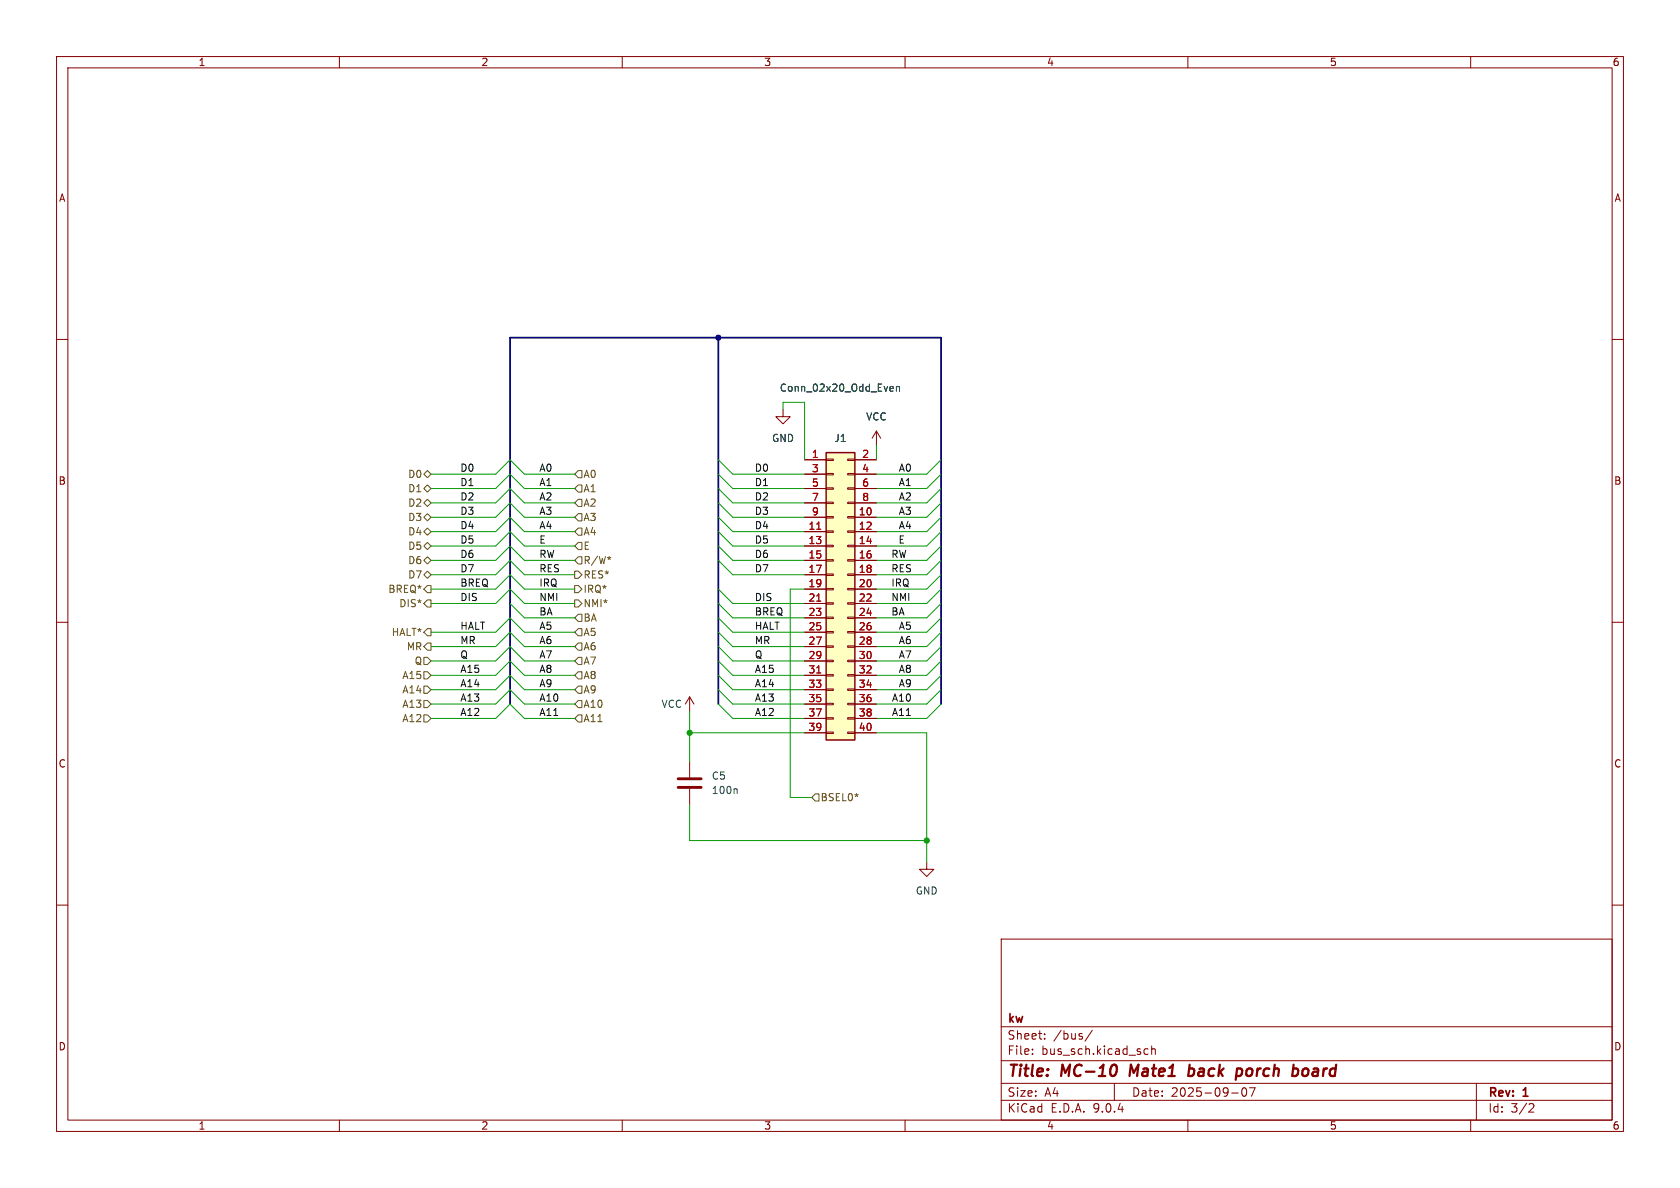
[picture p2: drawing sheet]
<svg xmlns="http://www.w3.org/2000/svg" width="297mm" height="210mm" viewBox="0 0 297 210" stroke-linecap="round" stroke-linejoin="round" font-family="sans-serif">
<g fill="none" stroke="#840000" stroke-width=".18">
<path d="M10 10h277v190h-277zM12 12h273v186h-273zM60 10v2M110 10v2M160 10v2M210 10v2M260 10v2M10 60h2M285 60h2M10 110h2M285 110h2M10 160h2"/>
<path d="M177 166h108v32h-108zM285 160h2M60 198v2M110 198v2M160 198v2M177 194.5h108M177 191.5h108M177 187.5h108M177 181.5h108M182.5 186.3v.1M182.5 185.5v.1M184.7 183.6v.1"/>
<path d="M184.7 182.8v.1M193.1 182.1l-1.3 2M197 191.5v3M202.3 186.3l.2 .1 .5-.1M203 185.5l-.5-.1-.2 .1M203.6 185.5l.2-.1 .4 .1v.9M203.6 184.9v1.5M210 198v2M217.7 193.2h1.2M220.2 192.4l-.2-.1a.81 .81 0 0 0-.6 .6 .81 .81 0 0 0 .3 .8l.2 .1a.81 .81 0 0 0 .3-1.4M221.9 192.3l-.7 1.5M260 198v2"/>
<path d="M261 191.5v6.5M270.5 195.1l.5 .1 .2 .3-1 1.1h1"/>
</g>
<path d="M197.1 188.2l.2 .1a1.54 1.54 0 0 1-.2 1.7M199.9 188.2l-.2 2M210.2 189l.2-.1 .6 .1M210.3 188.2l-.2 2M210.9 190a.66 .66 0 0 1-.8 .1M219.3 188.9l.3 .4-.1 .5-.2 .3M231 188.9a.62 .62 0 0 0-.7 .4v.7a.52 .52 0 0 0 .7 .1" fill="none" stroke="#840000" stroke-width=".4"/>
<path d="M146 80h5.1v50.8h-5.1z" fill="#ffffc2"/>
<path d="M146 80h5.1v50.8h-5.1z" fill="none" stroke="#840000" stroke-width=".25"/>
<g fill="none" stroke="#840000" stroke-width=".18">
<path d="M138.4 72.4v1.3h1.3l-1.3 1.2-1.2-1.2h1.2M154.9 76.2l-.7 1.3M154.9 76.2l.8 1.3M154.9 76.2v2.5M142.2 81.3h3.8M142.2 83.8h3.8M142.2 86.4h3.8M142.2 88.9h3.8M142.2 91.4h3.8M142.2 94h3.8M142.2 96.5h3.8M142.2 99.1h3.8"/>
<path d="M146 81.2h1.3v.2h-1.3zM146 83.7h1.3v.2h-1.3zM146 86.2h1.3v.3h-1.3zM146 88.8h1.3v.2h-1.3zM146 91.3h1.3v.3h-1.3zM146 93.9h1.3v.2h-1.3zM146 96.4h1.3v.2h-1.3zM146 98.9h1.3v.3h-1.3zM149.9 81.2h1.2v.2h-1.2zM149.9 83.7h1.2v.2h-1.2zM149.9 86.2h1.2v.3h-1.2zM149.9 88.8h1.2v.2h-1.2z"/>
<path d="M149.9 91.3h1.2v.3h-1.2zM149.9 93.9h1.2v.2h-1.2zM149.9 96.4h1.2v.2h-1.2zM149.9 98.9h1.2v.3h-1.2zM151.1 81.3h3.8M151.1 83.8h3.8M151.1 86.4h3.8M151.1 88.9h3.8M151.1 91.4h3.8M151.1 94h3.8M151.1 96.5h3.8M151.1 99.1h3.8"/>
<path d="M142.2 101.6h3.8M142.2 104.1h3.8M142.2 106.7h3.8M142.2 109.2h3.8M142.2 111.8h3.8M142.2 114.3h3.8M142.2 116.8h3.8M142.2 119.4h3.8M146 101.5h1.3v.2h-1.3zM146 104h1.3v.3h-1.3zM146 106.6h1.3v.2h-1.3zM146 109.1h1.3v.2h-1.3z"/>
<path d="M146 111.6h1.3v.3h-1.3zM146 114.2h1.3v.2h-1.3zM146 116.7h1.3v.3h-1.3zM146 119.3h1.3v.2h-1.3zM149.9 101.5h1.2v.2h-1.2zM149.9 104h1.2v.3h-1.2zM149.9 106.6h1.2v.2h-1.2zM149.9 109.1h1.2v.2h-1.2zM149.9 111.6h1.2v.3h-1.2zM149.9 114.2h1.2v.2h-1.2zM149.9 116.7h1.2v.3h-1.2zM149.9 119.3h1.2v.2h-1.2z"/>
<path d="M151.1 101.6h3.8M151.1 104.1h3.8M151.1 106.7h3.8M151.1 109.2h3.8M151.1 111.8h3.8M151.1 114.3h3.8M151.1 116.8h3.8M151.1 119.4h3.8M121.9 123.2v2.5M121.9 134.6v2.8M121.9 139.4v2.8M121.9 123.2l-.7 1.3"/>
<path d="M121.9 123.2l.8 1.3M142.2 121.9h3.8M142.2 124.5h3.8M142.2 127h3.8M142.2 129.5h3.8M146 121.8h1.3v.2h-1.3zM146 124.3h1.3v.3h-1.3zM146 126.9h1.3v.2h-1.3zM146 129.4h1.3v.3h-1.3zM149.9 121.8h1.2v.2h-1.2zM149.9 124.3h1.2v.3h-1.2zM149.9 126.9h1.2v.2h-1.2z"/>
<path d="M149.9 129.4h1.2v.3h-1.2zM151.1 121.9h3.8M151.1 124.5h3.8M151.1 127h3.8M151.1 129.5h3.8M163.8 152.4v1.3h1.3l-1.3 1.2-1.2-1.2h1.2"/>
</g>
<path d="M144.4 93.6h.7M144.4 106.3h.7M144.4 119h.7" fill="none" stroke="#a90000" stroke-width=".18"/>
<path d="M157.5 68.3l.4 .1v.2l-.6 .1M157.9 69.1l-.4 .1M158.5 68.4l.2-.1 .3 .1v.8M158.5 68.3v.9M130.1 139.4l.2 .2v.7" fill="none" stroke="#006464" stroke-width=".18"/>
<path d="M119.9 137.7h4.1M119.9 139.2h4.1" fill="none" stroke="#840000" stroke-width=".51"/>
<g fill="none" stroke="#725600" stroke-width=".18">
<path d="M74.9 88.9l.7-.6 .6 .6-.6 .6zM74.9 83.8l.7-.6 .6 .6-.6 .7zM74.9 94l.7-.7 .6 .7-.6 .6zM74.9 86.4l.7-.7 .6 .7-.6 .6zM74.9 99.1l.7-.7 .6 .7-.6 .6zM74.9 96.5l.7-.6 .6 .6-.6 .7zM75.6 90.8l.6 .6-.6 .7-.7-.7zM101.6 86.4l.6-.7h.7v1.3h-.7zM101.6 94l.6-.7h.7v1.3h-.7zM102.2 95.9h.7v1.3h-.7l-.6-.7zM102.2 90.8h.7v1.3h-.7l-.6-.7zM102.2 88.3h.7v1.2h-.7l-.6-.6z"/>
<path d="M102.2 98.4h.7v1.3h-.7l-.6-.6zM102.2 83.2h.7v1.3h-.7l-.6-.7zM108 98.6l-.3 .1 .2 .2M74.9 118.7h.7l.6 .7-.6 .6h-.7zM74.9 116.2h.7l.6 .6-.6 .7h-.7zM75.6 111.1h.6v1.3h-.6l-.7-.6zM75.6 113.7h.6v1.2h-.6l-.7-.6zM75.6 106h.6v1.3h-.6l-.7-.6zM75.6 103.5h.6v1.3h-.6l-.7-.7zM75.6 101l.6 .6-.6 .6-.7-.6zM101.6 106h.6l.7 .7-.7 .6h-.6zM101.6 101h.6l.7 .6-.7 .6h-.6z"/>
<path d="M101.6 103.5h.6l.7 .6-.7 .7h-.6zM101.6 116.8l.6-.6h.7v1.3h-.7zM102.2 108.6h.7v1.3h-.7l-.6-.7zM102.2 113.7h.7v1.2h-.7l-.6-.6zM102.2 111.1h.7v1.3h-.7l-.6-.6zM102.2 118.7h.7v1.3h-.7l-.6-.6zM74.9 126.4h.7l.6 .6-.6 .6h-.7zM74.9 121.3h.7l.6 .6-.6 .7h-.7zM74.9 123.8h.7l.6 .7-.6 .6h-.7zM101.6 127l.6-.6h.7v1.2h-.7zM102.2 123.8h.7v1.3h-.7l-.6-.6zM102.2 121.3h.7v1.3h-.7l-.6-.7z"/>
<path d="M144.1 140.3h.7v1.3h-.7l-.6-.6zM151.7 140.5l-.3 .1"/>
</g>
<path d="M127 59.7v64.8M90.2 124.5v-64.8h76.2v64.8" fill="none" stroke="#000084" stroke-width=".3"/>
<g fill="none" stroke="#009600" stroke-width=".18">
<path d="M138.4 72.4v-1.3h3.8v10.2M154.9 78.7v2.6M76.2 96.5h11.4l2.6-2.5 2.5 2.5h8.9M76.2 99.1h11.4l2.6-2.6 2.5 2.6h8.9M76.2 94h11.4l2.6-2.6 2.5 2.6h8.9M76.2 83.8h11.4l2.6-2.5 2.5 2.5h8.9M76.2 91.4h11.4l2.6-2.5 2.5 2.5h8.9M76.2 86.4h11.4l2.6-2.6 2.5 2.6h8.9M76.2 88.9h11.4l2.6-2.5 2.5 2.5h8.9M127 99.1l2.5 2.5h12.7M127 94l2.5 2.5h12.7M127 96.5l2.5 2.6h12.7"/>
<path d="M127 91.4l2.5 2.6h12.7M127 81.3l2.5 2.5h12.7M127 88.9l2.5 2.5h12.7M127 83.8l2.5 2.6h12.7M127 86.4l2.5 2.5h12.7M166.4 99.1l-2.6 2.5h-8.9M166.4 94l-2.6 2.5h-8.9M166.4 96.5l-2.6 2.6h-8.9M166.4 91.4l-2.6 2.6h-8.9M166.4 81.3l-2.6 2.5h-8.9M166.4 88.9l-2.6 2.5h-8.9M166.4 83.8l-2.6 2.6h-8.9"/>
<path d="M166.4 86.4l-2.6 2.5h-8.9M76.2 101.6h11.4l2.6-2.5 2.5 2.5h8.9M76.2 111.8h11.4l2.6-2.6 2.5 2.6h8.9M76.2 104.1h11.4l2.6-2.5 2.5 2.5h8.9M76.2 119.4h11.4l2.6-2.6 2.5 2.6h8.9M76.2 106.7h11.4l2.6-2.6 2.5 2.6h8.9M76.2 116.8h11.4l2.6-2.5 2.5 2.5h8.9M76.2 114.3h11.4l2.6-2.5 2.5 2.5h8.9M90.2 106.7l2.5 2.5h8.9M127 119.4l2.5 2.5h12.7M127 109.2l2.5 2.6h12.7M127 116.8l2.5 2.6h12.7"/>
<path d="M127 104.1l2.5 2.6h12.7M127 114.3l2.5 2.5h12.7M127 111.8l2.5 2.5h12.7M127 106.7l2.5 2.5h12.7M142.2 104.1h-2.5v36.9h3.8M166.4 119.4l-2.6 2.5h-8.9M166.4 109.2l-2.6 2.6h-8.9M166.4 101.6l-2.6 2.5h-8.9M166.4 116.8l-2.6 2.6h-8.9M166.4 104.1l-2.6 2.6h-8.9M166.4 114.3l-2.6 2.5h-8.9M166.4 111.8l-2.6 2.5h-8.9"/>
<path d="M166.4 106.7l-2.6 2.5h-8.9M76.2 121.9h11.4l2.6-2.5 2.5 2.5h8.9M76.2 127h11.4l2.6-2.5 2.5 2.5h8.9M76.2 124.5h11.4l2.6-2.6 2.5 2.6h8.9M121.9 129.5h20.3M121.9 125.7v8.9M127 124.5l2.5 2.5h12.7M127 121.9l2.5 2.6h12.7M154.9 129.5h8.9v22.9M166.4 124.5l-2.6 2.5h-8.9M166.4 121.9l-2.6 2.6h-8.9M121.9 142.2v6.4h41.9"/>
</g>
<g fill="#009600" stroke="#009600" stroke-width=".18">
<circle cx="163.8" cy="148.6" r=".46"/>
<circle cx="121.9" cy="129.5" r=".46"/>
</g>
<circle cx="127" cy="59.7" r=".46" fill="#000084" stroke="#000084" stroke-width=".18"/>
<g font-size="2.8" fill="#840000">
<text x="178" y="190.9">Title:</text>
<text x="187.7" y="190.9">MC-10</text>
<text x="200.6" y="190.9">Mate1</text>
<text x="211.7" y="190.9">back</text>
<text x="221" y="190.9">porch</text>
<text x="231.7" y="190.9">board</text>
</g>
<g font-size="2.1" fill="#840000">
<text x="178" y="184">Sheet:</text>
<text x="178" y="181.2">kw</text>
<text x="186.2" y="184">/bus/</text>
<text x="178" y="186.7">File:</text>
<text x="184.1" y="186.7">bus_sch.kicad_sch</text>
<text x="178" y="196.9">KiCad</text>
<text x="178" y="194.1">Size:</text>
<text x="184.7" y="194.1">A4</text>
<text x="185.7" y="196.9">E.D.A.</text>
<text x="193.3" y="196.9">9.0.4</text>
<text x="200" y="194.1">Date:</text>
<text x="207" y="194.1">2025-09-07</text>
<text x="263" y="194.3">Rev:</text>
<text x="263" y="196.9">Id:</text>
<text x="267.1" y="196.9">3/2</text>
<text x="269.4" y="194.3">1</text>
</g>
<g font-size="1.8" fill="#840000">
<text x="35" y="11.9">1</text>
<text x="85" y="11.9">2</text>
<text x="135" y="11.9">3</text>
<text x="185" y="11.9">4</text>
<text x="235" y="11.9">5</text>
<text x="285" y="11.9">6</text>
<text x="10.3" y="35.9">A</text>
<text x="285.3" y="35.9">A</text>
<text x="10.3" y="85.9">B</text>
<text x="285.3" y="85.9">B</text>
<text x="10.3" y="135.9">C</text>
<text x="285.3" y="135.9">C</text>
<text x="10.3" y="185.9">D</text>
<text x="285.3" y="185.9">D</text>
<text x="35" y="199.9">1</text>
<text x="85" y="199.9">2</text>
<text x="135" y="199.9">3</text>
<text x="185" y="199.9">4</text>
<text x="235" y="199.9">5</text>
<text x="285" y="199.9">6</text>
</g>
<g font-size="1.8" fill="#006464">
<text x="137.8" y="69.4">Conn_02x20_Odd_Even</text>
<text x="153" y="74.5">VCC</text>
<text x="136.4" y="78.3">GND</text>
<text x="147.4" y="78.3">J1</text>
<text x="116.8" y="125.3">VCC</text>
<text x="125.7" y="138">C5</text>
<text x="125.7" y="140.6">100n</text>
<text x="161.8" y="158.3">GND</text>
</g>
<g font-size="1.8" fill="#0f0f0f">
<text x="81.3" y="83.5">D0</text>
<text x="95.2" y="83.5">A0</text>
<text x="133.3" y="83.5">D0</text>
<text x="158.8" y="83.5">A0</text>
<text x="81.3" y="86">D1</text>
<text x="81.3" y="88.6">D2</text>
<text x="95.2" y="86">A1</text>
<text x="95.2" y="88.6">A2</text>
<text x="133.3" y="88.6">D2</text>
<text x="133.3" y="86">D1</text>
<text x="158.8" y="88.6">A2</text>
<text x="158.8" y="86">A1</text>
<text x="81.3" y="91.1">D3</text>
<text x="81.3" y="93.6">D4</text>
<text x="95.2" y="91.1">A3</text>
<text x="95.2" y="93.6">A4</text>
<text x="133.3" y="91.1">D3</text>
<text x="133.3" y="93.6">D4</text>
<text x="158.8" y="91.1">A3</text>
<text x="158.8" y="93.6">A4</text>
<text x="81.3" y="96.2">D5</text>
<text x="81.3" y="98.7">D6</text>
<text x="81.3" y="101.3">D7</text>
<text x="95.2" y="101.3">RES</text>
<text x="95.2" y="98.7">RW</text>
<text x="95.2" y="96.2">E</text>
<text x="133.3" y="98.7">D6</text>
<text x="133.3" y="101.3">D7</text>
<text x="133.3" y="96.2">D5</text>
<text x="157.5" y="101.3">RES</text>
<text x="157.5" y="98.7">RW</text>
<text x="158.7" y="96.2">E</text>
<text x="81.3" y="103.8">BREQ</text>
<text x="81.3" y="106.3">DIS</text>
<text x="95.2" y="103.8">IRQ</text>
<text x="95.2" y="106.3">NMI</text>
<text x="133.3" y="106.3">DIS</text>
<text x="157.5" y="106.3">NMI</text>
<text x="157.5" y="103.8">IRQ</text>
<text x="81.3" y="111.4">HALT</text>
<text x="81.3" y="114">MR</text>
<text x="95.2" y="108.9">BA</text>
<text x="95.2" y="111.4">A5</text>
<text x="95.2" y="114">A6</text>
<text x="133.3" y="111.4">HALT</text>
<text x="133.3" y="108.9">BREQ</text>
<text x="133.3" y="114">MR</text>
<text x="157.5" y="108.9">BA</text>
<text x="158.8" y="114">A6</text>
<text x="158.8" y="111.4">A5</text>
<text x="81.3" y="116.5">Q</text>
<text x="81.3" y="119">A15</text>
<text x="95.2" y="116.5">A7</text>
<text x="95.2" y="119">A8</text>
<text x="133.3" y="119">A15</text>
<text x="133.3" y="116.5">Q</text>
<text x="158.8" y="116.5">A7</text>
<text x="158.8" y="119">A8</text>
<text x="81.3" y="121.6">A14</text>
<text x="81.3" y="124.1">A13</text>
<text x="95.2" y="124.1">A10</text>
<text x="95.2" y="121.6">A9</text>
<text x="133.3" y="121.6">A14</text>
<text x="133.3" y="124.1">A13</text>
<text x="157.6" y="124.1">A10</text>
<text x="158.8" y="121.6">A9</text>
<text x="81.3" y="126.7">A12</text>
<text x="95.2" y="126.7">A11</text>
<text x="133.3" y="126.7">A12</text>
<text x="157.6" y="126.7">A11</text>
</g>
<g font-size="1.8" fill="#a90000">
<text x="143.4" y="81">1</text>
<text x="143.4" y="83.6">3</text>
<text x="152.3" y="81">2</text>
<text x="152.3" y="83.6">4</text>
<text x="143.4" y="86.1">5</text>
<text x="143.4" y="88.6">7</text>
<text x="152.3" y="86.1">6</text>
<text x="152.3" y="88.6">8</text>
<text x="142.8" y="93.7">11</text>
<text x="143.4" y="91.2">9</text>
<text x="151.7" y="91.2">10</text>
<text x="151.7" y="93.7">12</text>
<text x="142.8" y="96.3">13</text>
<text x="142.8" y="98.8">15</text>
<text x="142.8" y="101.3">17</text>
<text x="151.7" y="96.3">14</text>
<text x="151.7" y="98.8">16</text>
<text x="151.7" y="101.3">18</text>
<text x="142.8" y="103.9">19</text>
<text x="142.8" y="106.4">21</text>
<text x="151.7" y="103.9">20</text>
<text x="151.7" y="106.4">22</text>
<text x="142.8" y="109">23</text>
<text x="142.8" y="111.5">25</text>
<text x="151.7" y="109">24</text>
<text x="151.7" y="111.5">26</text>
<text x="142.8" y="114">27</text>
<text x="142.8" y="116.6">29</text>
<text x="142.8" y="119.1">31</text>
<text x="151.7" y="114">28</text>
<text x="151.7" y="116.6">30</text>
<text x="151.7" y="119.1">32</text>
<text x="142.8" y="121.7">33</text>
<text x="142.8" y="124.2">35</text>
<text x="151.7" y="121.7">34</text>
<text x="151.7" y="124.2">36</text>
<text x="142.8" y="126.7">37</text>
<text x="142.8" y="129.3">39</text>
<text x="151.7" y="126.7">38</text>
<text x="151.7" y="129.3">40</text>
</g>
<g font-size="1.8" fill="#725600">
<text x="72.1" y="89.8">D2</text>
<text x="72.1" y="84.7">D0</text>
<text x="72.1" y="87.2">D1</text>
<text x="103.1" y="87.2">A1</text>
<text x="103.1" y="89.8">A2</text>
<text x="103.1" y="84.7">A0</text>
<text x="72.1" y="94.8">D4</text>
<text x="72.1" y="92.3">D3</text>
<text x="103.1" y="92.3">A3</text>
<text x="103.1" y="94.8">A4</text>
<text x="72.1" y="99.9">D6</text>
<text x="72.1" y="97.4">D5</text>
<text x="103.1" y="97.4">E</text>
<text x="103.1" y="99.9">R/W*</text>
<text x="68.5" y="105">BREQ*</text>
<text x="70.5" y="107.5">DIS*</text>
<text x="72.1" y="102.5">D7</text>
<text x="103.1" y="107.5">NMI*</text>
<text x="103.1" y="102.5">RES*</text>
<text x="103.1" y="105">IRQ*</text>
<text x="69.2" y="112.6">HALT*</text>
<text x="103.1" y="110.1">BA</text>
<text x="103.1" y="112.6">A5</text>
<text x="71.8" y="115.2">MR</text>
<text x="73.2" y="117.7">Q</text>
<text x="103.1" y="115.2">A6</text>
<text x="103.1" y="117.7">A7</text>
<text x="71" y="120.2">A15</text>
<text x="71" y="122.8">A14</text>
<text x="71" y="125.3">A13</text>
<text x="103.1" y="125.3">A10</text>
<text x="103.1" y="122.8">A9</text>
<text x="103.1" y="120.2">A8</text>
<text x="71" y="127.9">A12</text>
<text x="103.1" y="127.9">A11</text>
<text x="145" y="141.8">BSEL0*</text>
</g>
</svg>
